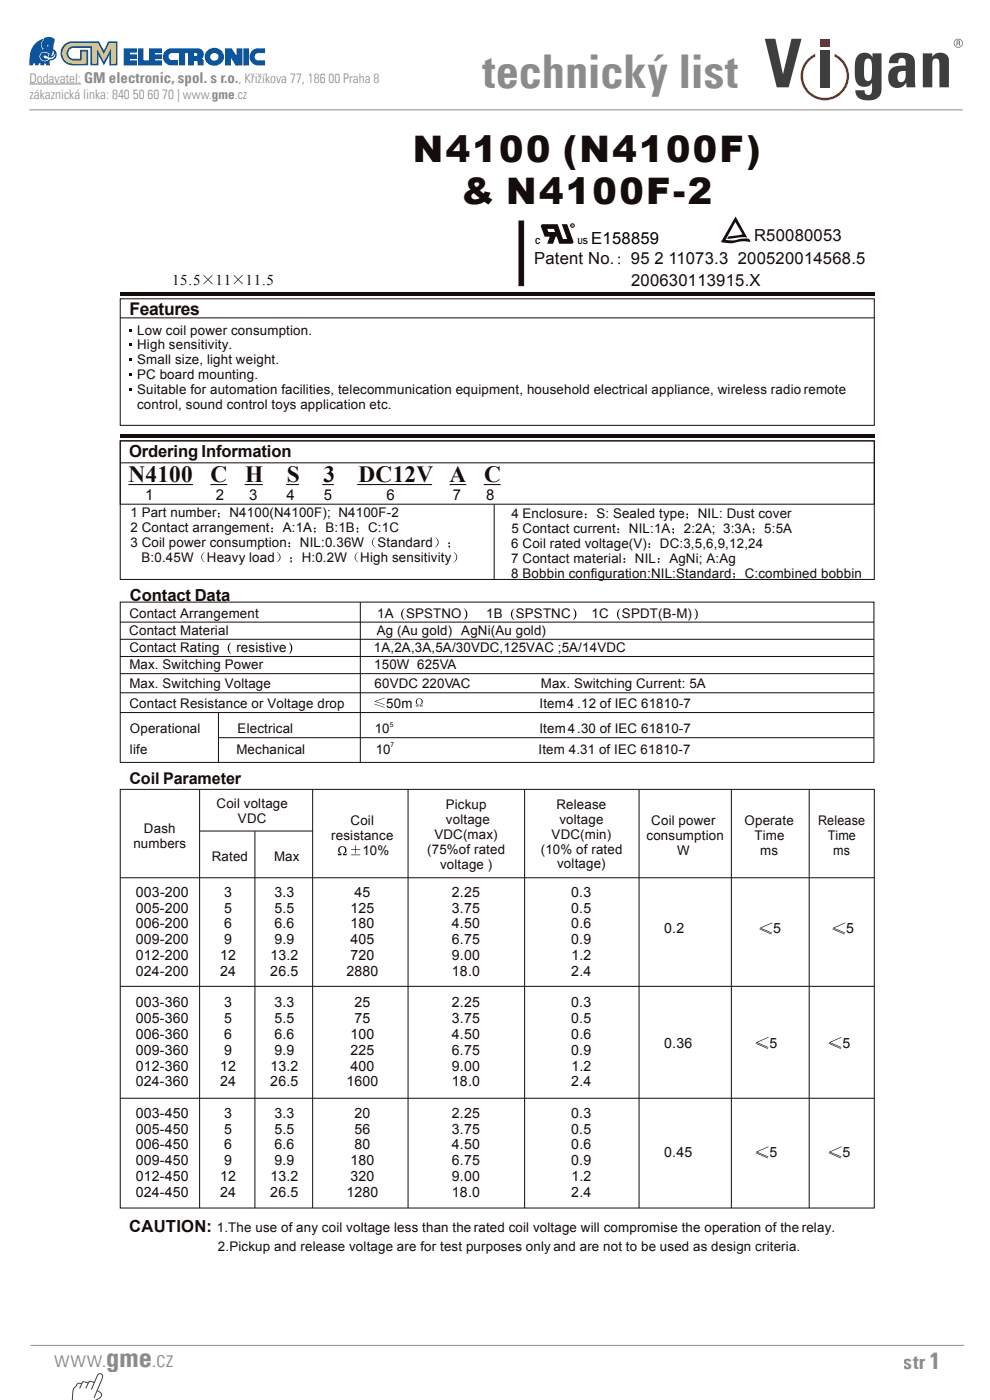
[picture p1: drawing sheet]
<svg xmlns="http://www.w3.org/2000/svg" width="210mm" height="297mm" viewBox="0 0 210 297" stroke-linecap="round" stroke-linejoin="round" font-family="sans-serif">
<!-- layer: Vrstva 1 -->
<path d="M171.1 12.7l1.8-1.3v.6a4.6 4.6 0 0 0-1.5 7 4.6 4.6 0 0 0 7.2 0 4.6 4.6 0 0 0-1.6-7v-.6a5.1 5.1 0 0 1 2.5 7.3 5.1 5.1 0 0 1-7.5 1.6 5.1 5.1 0 0 1-.9-7.6z" fill="#df2328"/>
<path d="M162.2 8.2h2.3l1.6 7.5 1.8-7.5h2.1l-2.7 10.3h-2.5z" fill="#3e3e3f"/>
<path d="M174 8.2h2v1.6h-2z" fill="#df2328"/>
<g fill="#3e3e3f">
<path d="M174 10.6h2v7.9h-2z"/>
<path d="M195.8 11.3h2v.7a1.93 1.93 0 0 1 2-.8 1.93 1.93 0 0 1 1.5 1.5v5.8h-2v-4.9a.8 .8 0 0 0-.3-1.1 .8 .8 0 0 0-1.1 .2l-.1 .9v4.9h-2z"/>
<path d="M182 11.7a1.94 1.94 0 0 1 3.1 .5v-.9h1.9v7.5a2.36 2.36 0 0 1-3 2.5 2.17 2.17 0 0 1-2.6-2.1h2a.8 .8 0 0 0 .7 1 .8 .8 0 0 0 .9-.9v-1.7a2.03 2.03 0 0 1-2.5 .7 2.03 2.03 0 0 1-1.2-2.3v-1.8a3.6 3.6 0 0 1 .7-2.5zM183.6 12.6a7.5 7.5 0 0 0 0 4.4 .76 .76 0 0 0 .9 .1 .76 .76 0 0 0 .4-.8l.1-2.2a1.3 1.3 0 0 0-.8-1.7z"/>
<path d="M189.1 11.8a4 4 0 0 1 4.5 .1l.3 .5 .2 .9 .1 5.2h-1.9l-.1-.9a2.03 2.03 0 0 1-2.4 1 2.03 2.03 0 0 1-1.4-2.2 2.28 2.28 0 0 1 2.7-2.5h1v-.5a.83 .83 0 0 0-.8-1.1 .83 .83 0 0 0-.8 1.1h-1.9l.1-.9zM190.6 15.4a1.54 1.54 0 0 0 .3 2 1.23 1.23 0 0 0 1.2-1.6v-.8a1.96 1.96 0 0 0-1.5 .4z"/>
<path d="M202.3 9.2a.95 .95 0 0 1 1.9 0 .95 .95 0 0 1-1.9 0zM202.4 9.2a.85 .85 0 0 0 1.7 0 .85 .85 0 0 0-1.7 0zM202.9 8.6h.6a.27 .27 0 0 1 .1 .3 .27 .27 0 0 1-.2 .2l.2 .1v.5h-.1v-.4l-.2-.1h-.2v.5h-.2zM203.1 8.7v.4h.1a.19 .19 0 0 0 .3-.2 .19 .19 0 0 0-.2-.2z"/>
</g>
<path d="M6.2 23.3h198" fill="none" stroke="#3e3e3f" stroke-width=".21"/>
<path d="M13.6 9.5a2.57 2.57 0 0 1 1.8-.7h5.6l1 1.9 1-1.9h1.9v5.1h-1.7v-2.2l-1.2 2.1-1.1-2.1v2.2h-1.7v-3.7h-3.6a1.16 1.16 0 0 0-1.1 1.1 1.16 1.16 0 0 0 1.1 1.2h1.4v-1.9h1.7v3.3h-3.2a2.56 2.56 0 0 1-2.4-1.5 2.56 2.56 0 0 1 .5-2.9z" fill-rule="evenodd" fill="#0154a6"/>
<path d="M13.8 9.8l.7-.5 .6-.2h5.7l1.2 2.3 1.2-2.3h1.4v4.4h-1.1v-3.2l-1.5 2.8-1.5-2.8v3.2h-1v-3.7h-3.9a1.5 1.5 0 0 0-1.5 1.5 1.5 1.5 0 0 0 1.5 1.5h1.7v-1.9h1.1v2.6h-1a5.3 5.3 0 0 1-3.3-.4 2.22 2.22 0 0 1-.3-3.3z" fill-rule="evenodd" fill="#feca0a"/>
<g fill="#0154a6">
<path d="M8.7 11.4l.6-.2 1.1 .2-.3 .6-.6-.2-.3 .2 .2 .3 .9 .2a.95 .95 0 0 1-1.3 .2 .95 .95 0 0 1-.3-1.3z" fill-rule="evenodd"/>
<path d="M53.4 10.8l1-.5h1.8v1h-1.4a.77 .77 0 0 0-.8 .7 .77 .77 0 0 0 .8 .8h1.4v1.1h-1.4a1.82 1.82 0 0 1-1.7-1.1 1.82 1.82 0 0 1 .3-2z" fill-rule="evenodd"/>
<path d="M51.6 10.2h1.2v3.7h-1.2z" fill-rule="evenodd"/>
<path d="M47.7 10.2h1.4l1.1 1.6v-1.6h1.2v3.7h-1.4l-1-1.6v1.6h-1.3z" fill-rule="evenodd"/>
<path d="M29.3 10.2h1.1v2.6h1.2v-2.6h2.8v1h-1.5v.3h1.5v1h-1.5v.3h1.5v1.1h-5.1z" fill-rule="evenodd"/>
<path d="M26.2 10.2h2.8v1h-1.4v.3h1.4v1h-1.4v.3h1.4v1.1h-2.8z" fill-rule="evenodd"/>
<path d="M44 10.7l.9-.5 .6-.1v1.1a.82 .82 0 0 0-.9 .9 .82 .82 0 0 0 .9 .8v1.1a1.9 1.9 0 0 1-1.9-1.2 1.9 1.9 0 0 1 .4-2.1zM45.5 10.1a1.91 1.91 0 0 1 2 1.9 1.91 1.91 0 0 1-2 2v-1.1a.82 .82 0 0 0 .8-.8 .82 .82 0 0 0-.8-.9z" fill-rule="evenodd"/>
<path d="M35.1 10.7a1.81 1.81 0 0 0-.4 1.9 1.81 1.81 0 0 0 1.5 1.3h1.6v-1.1h-1.3a.75 .75 0 0 1-.8-.8 .75 .75 0 0 1 .8-.7h1.5v2.6h1.3v-2.6h.6v2.6h1.2v-1h.4v-1h-.4v-.6h.4v-1.1l-5.3 .1zM41.5 10.2v1.1a.32 .32 0 0 1 .4 .3 .32 .32 0 0 1-.4 .3v1l.4 .2v.8h1.3l-.1-1.2a.41 .41 0 0 1-.2-.3 .41 .41 0 0 1 .2-.4 1.34 1.34 0 0 0-.2-1.4 1.34 1.34 0 0 0-1.4-.4z" fill-rule="evenodd"/>
<path d="M7.6 9.2a5.3 5.3 0 0 0-1.4 4.2l.1 .5h.7l.1-.4 .1-.1 .2 .1 .1 .4h.7v-.4l.2-.1 .2 .1v.4h.7l.1-.4 .2-.1 .1 .2 .1 .2 .4 .1v-1.1a1.08 1.08 0 0 1-1.5 0 1.08 1.08 0 0 1-.1-1.5 1.08 1.08 0 0 1 1.5-.2l.1-3.2h-.3a1.25 1.25 0 0 0-.9 1l-.2 .5 .3 .9 .2-.2-.1 .3a1.07 1.07 0 0 1-.5-1.4l.3-.3 .1-.5zM10.2 12.8v1.1h.4v-1.1h.5v-.3h-.1a.68 .68 0 0 0-.8 .3zM10.2 7.9v1.6l.1 .2-.1 .2v1.3l.4 .2-.4 .7 .7 .1 .2-.1v-.3l-.3 .1 .3-.6v-3.3zM11.1 8v3.3l.1-.6a.72 .72 0 0 1-.1 1.1v.3l.4-.3 .2-.5a1.06 1.06 0 0 1-.6 1.2v.3a1.25 1.25 0 0 0 .9-1.1 1.25 1.25 0 0 0-.7-1.3l.1-1.1a.8 .8 0 0 0-.3-1.3z" fill-rule="evenodd"/>
</g>
<path d="M6.2 17.8h11" fill="none" stroke="#3e3e3f" stroke-width=".21"/>
<path d="M.5 284.4h209.6z" fill="#fff"/>
<path d="M6.5 285.4h198M17.4 293.6l-.2-.1a.82 .82 0 0 0-1.1 .6l-.2 .2a1.55 1.55 0 0 0-.5 1.5l-.1 1.3M18.7 293.4l-1-.3-.2 .1-.6 1.4M19.4 294.8l1.1-2.7a.64 .64 0 0 1 .7-.7 .64 .64 0 0 1 .5 .9l-1.7 4.2M20 293.3a1.12 1.12 0 0 0-1.2-.1l-.6 1.3M20.6 295l.7 .4 .2 .4-.2 .6-.9 .7" fill="none" stroke="#3e3e3f" stroke-width=".21"/>
<g fill="#150d0b">
<path d="M83.7 106.6v.2z"/>
<path d="M25.5 62.1h160v.7h-160z"/>
<path d="M43.1 58.4l.1-.1 .9 .9 .9-.9 .1 .1-.9 .9 .9 .9-.1 .1-.9-.9-.9 .9-.1-.1 .9-.9z" fill-rule="evenodd"/>
<path d="M49.5 58.4l.1-.1 .9 .9 .9-.9 .1 .1-.9 .9 .9 .9-.1 .1-.9-.9-.9 .9-.1-.1 .9-.9z" fill-rule="evenodd"/>
<path d="M27.2 102.7h13.7v.2h-13.7zM44.6 102.7h3.6v.2h-3.6zM51.9 102.7h3.8v.2h-3.8zM60.7 102.7h2.7v.2h-2.7zM68.4 102.7h2.4v.2h-2.4zM75.8 102.7h15.9v.2h-15.9zM95.4 102.7h3.5v.2h-3.5zM102.6 102.7h3.6v.2h-3.6z" fill-rule="evenodd"/>
<path d="M46.2 109.6a.2 .2 0 0 1 .4 0 .2 .2 0 0 1-.4 0zM46.2 109a.2 .2 0 0 1 .4 0 .2 .2 0 0 1-.4 0z" fill-rule="evenodd"/>
<path d="M57.5 112.8a.2 .2 0 0 1 .4 0 .2 .2 0 0 1-.4 0zM57.5 112.1a.2 .2 0 0 1 .4 0 .2 .2 0 0 1-.4 0z" fill-rule="evenodd"/>
<path d="M66.6 112.6v.2l.2 .1-.2 .3a.27 .27 0 0 0 .4-.3 .27 .27 0 0 0-.4-.3zM66.6 112.1a.2 .2 0 0 1 .4 0 .2 .2 0 0 1-.4 0z" fill-rule="evenodd"/>
<path d="M75.7 112.6v.2l.2 .1-.2 .3a.27 .27 0 0 0 .3-.3 .27 .27 0 0 0-.3-.3zM75.6 112.1a.2 .2 0 0 1 .4 0 .2 .2 0 0 1-.4 0z" fill-rule="evenodd"/>
<path d="M61.2 115.9a.19 .19 0 0 1 .3 0 .19 .19 0 0 1-.3 0zM61.2 115.3a.2 .2 0 0 1 .4 0 .2 .2 0 0 1-.4 0z" fill-rule="evenodd"/>
<path d="M79.3 114.2l.4-.2a1.27 1.27 0 0 0 0 2.1 1.12 1.12 0 0 1-.4-1.9z" fill-rule="evenodd"/>
<path d="M92.2 113.9a1.16 1.16 0 0 1 .8 1.1 1.16 1.16 0 0 1-.8 1.1 1.28 1.28 0 0 0 0-2.2z" fill-rule="evenodd"/>
<path d="M95.1 115.8v.2h.2l-.2 .3a.27 .27 0 0 0 .4-.2 .27 .27 0 0 0-.4-.3zM95.1 115.3a.2 .2 0 0 1 .4 0 .2 .2 0 0 1-.4 0z" fill-rule="evenodd"/>
<path d="M43.1 117.4l.4-.3a1.27 1.27 0 0 0 0 2.2 1.12 1.12 0 0 1-.4-1.9z" fill-rule="evenodd"/>
<path d="M58.7 117.1a1.16 1.16 0 0 1 .8 1.1 1.16 1.16 0 0 1-.8 1.1 1.28 1.28 0 0 0 0-2.2z" fill-rule="evenodd"/>
<path d="M61.6 118.9v.2l.2 .1-.2 .3a.27 .27 0 0 0 .4-.3 .27 .27 0 0 0-.4-.3zM61.5 118.4a.2 .2 0 0 1 .4 0 .2 .2 0 0 1-.4 0z" fill-rule="evenodd"/>
<path d="M75.6 117.4l.4-.3a1.27 1.27 0 0 0 0 2.2 1.12 1.12 0 0 1-.4-1.9z" fill-rule="evenodd"/>
<path d="M96.2 117.1a1.16 1.16 0 0 1 .8 1.1 1.16 1.16 0 0 1-.8 1.1 1.28 1.28 0 0 0 0-2.2z" fill-rule="evenodd"/>
<path d="M124 109.8a.2 .2 0 0 1 .4 0 .2 .2 0 0 1-.4 0zM124.1 109.1a.2 .2 0 0 1 .3 0 .2 .2 0 0 1-.3 0z" fill-rule="evenodd"/>
<path d="M145.6 109.6v.2l.2 .1-.2 .3a.27 .27 0 0 0 .4-.3 .27 .27 0 0 0-.4-.3zM145.6 109.1a.2 .2 0 0 1 .4 0 .2 .2 0 0 1-.4 0z" fill-rule="evenodd"/>
<path d="M130.9 112.9a.2 .2 0 0 1 .4 0 .2 .2 0 0 1-.4 0zM131 112.3a.2 .2 0 0 1 .3 0 .2 .2 0 0 1-.3 0z" fill-rule="evenodd"/>
<path d="M142.6 112.8v.2l.2 .1-.2 .2a.27 .27 0 0 0 .4-.2 .27 .27 0 0 0-.4-.3zM142.6 112.3a.2 .2 0 0 1 .4 0 .2 .2 0 0 1-.4 0z" fill-rule="evenodd"/>
<path d="M159.7 112.8v.2l.2 .1-.2 .2a.27 .27 0 0 0 .4-.2 .27 .27 0 0 0-.4-.3zM159.7 112.3a.19 .19 0 0 1 .3 0 .19 .19 0 0 1-.3 0z" fill-rule="evenodd"/>
<path d="M137.5 116.1a.2 .2 0 0 1 .4 0 .2 .2 0 0 1-.4 0zM137.5 115.4a.2 .2 0 0 1 .4 0 .2 .2 0 0 1-.4 0z" fill-rule="evenodd"/>
<path d="M132.2 119.2a.2 .2 0 0 1 .4 0 .2 .2 0 0 1-.4 0zM132.2 118.6a.2 .2 0 0 1 .4 0 .2 .2 0 0 1-.4 0z" fill-rule="evenodd"/>
<path d="M139.5 119.2a.2 .2 0 0 1 .4 0 .2 .2 0 0 1-.4 0zM139.5 118.6a.2 .2 0 0 1 .4 0 .2 .2 0 0 1-.4 0z" fill-rule="evenodd"/>
<path d="M155.6 122.3l-.1 .1 .2 .1-.1 .3a.27 .27 0 0 0 .3-.3 .27 .27 0 0 0-.3-.2zM155.5 121.7a.2 .2 0 0 1 .4 0 .2 .2 0 0 1-.4 0z" fill-rule="evenodd"/>
<path d="M71.9 179.8a.88 .88 0 0 1 1.5 0 .88 .88 0 0 1-.5 1.4h.5l.1-.2v.4h-.7v-.4a.68 .68 0 0 0 .4-.9 .68 .68 0 0 0-.9-.3 .79 .79 0 0 0 .1 1.2v.4h-.7v-.4l.2 .2h.4a.86 .86 0 0 1-.4-1.4z" fill-rule="evenodd"/>
<path d="M74.5 181.3v.1h1.9v-.1zM74.5 180.2v.1h.9v.8h.1v-.8h.9v-.1h-.9v-.9h-.1v.9z" fill-rule="evenodd"/>
<path d="M85.4 129.4l.5-.4a1.76 1.76 0 0 0 0 2.6 1.43 1.43 0 0 1-.5-2.2z" fill-rule="evenodd"/>
<path d="M98.4 129a1.41 1.41 0 0 1 .7 1.3 1.41 1.41 0 0 1-.7 1.3 1.81 1.81 0 0 0 0-2.6z" fill-rule="evenodd"/>
<path d="M108.7 129.4l.5-.4a1.75 1.75 0 0 0-.1 2.6 1.43 1.43 0 0 1-.4-2.2z" fill-rule="evenodd"/>
<path d="M121.5 129a1.41 1.41 0 0 1 .8 1.3 1.41 1.41 0 0 1-.8 1.3 1.81 1.81 0 0 0 0-2.6z" fill-rule="evenodd"/>
<path d="M131.2 129.4l.5-.4a1.75 1.75 0 0 0-.1 2.6 1.43 1.43 0 0 1-.4-2.2z" fill-rule="evenodd"/>
<path d="M147.2 129a1.41 1.41 0 0 1 .8 1.3 1.41 1.41 0 0 1-.8 1.3 1.81 1.81 0 0 0 0-2.6z" fill-rule="evenodd"/>
<path d="M48.7 136.6l.4-.3a1.76 1.76 0 0 0 0 2.5 1.43 1.43 0 0 1-.4-2.2z" fill-rule="evenodd"/>
<path d="M61.2 136.3a1.41 1.41 0 0 1 .8 1.2 1.41 1.41 0 0 1-.8 1.3 1.81 1.81 0 0 0 0-2.5z" fill-rule="evenodd"/>
<path d="M161.2 196.8l2.6-1.1v.1l-2.3 1.1 2.3 1v.1zM161.1 197l2.6 1.1v.2l-2.6-1.2z" fill-rule="evenodd"/>
<path d="M176.7 196.8l2.6-1.1v.1l-2.3 1.1 2.2 1v.1zM176.6 197l2.6 1.1v.2l-2.6-1.2z" fill-rule="evenodd"/>
<path d="M160.4 221.1l2.6-1.1v.1l-2.3 1 2.3 1v.2zM160.3 221.3l2.6 1.1v.1l-2.6-1.1z" fill-rule="evenodd"/>
<path d="M175.9 221.1l2.6-1.1v.1l-2.3 1 2.3 1v.2zM175.8 221.3l2.6 1.1v.1l-2.6-1.1z" fill-rule="evenodd"/>
<path d="M160.4 244.3l2.6-1.1v.1l-2.3 1.1 2.3 1v.1zM160.3 244.5l2.6 1.1v.2l-2.6-1.2z" fill-rule="evenodd"/>
<path d="M175.9 244.3l2.6-1.1v.1l-2.3 1.1 2.3 1v.1zM175.8 244.5l2.6 1.1v.2l-2.6-1.2z" fill-rule="evenodd"/>
<path d="M131.1 54.6a.2 .2 0 0 1 .4 0 .2 .2 0 0 1-.4 0zM131.1 55.9a.2 .2 0 0 1 .4 0 .2 .2 0 0 1-.4 0z" fill-rule="evenodd"/>
</g>
<path d="M25.5 67.4h160M25.5 63.4h160v26.8h-160z" fill="none" stroke="#150d0b" stroke-width=".21"/>
<g fill="#150d0b">
<path d="M27.5 69.8h.5v.5h-.5z"/>
<path d="M27.5 72.9h.5v.5h-.5z"/>
<path d="M27.5 79.2h.5v.5h-.5z"/>
<path d="M27.5 82.3h.5v.5h-.5z"/>
<path d="M27.5 76.1h.5v.4h-.5z"/>
</g>
<path d="M110.1 46.9h1v13.7h-1z" fill-rule="evenodd" fill="#150d0b" stroke="#150d0b" stroke-width=".21"/>
<path d="M25.5 92.2h160v.8h-160z" fill="#150d0b"/>
<g fill="none" stroke="#150d0b" stroke-width=".21">
<path d="M25.5 98.2h160M25.5 93.5h160v29.4h-160zM25.5 93.5h160v13.5h-160zM104.8 107v15.9M25.5 132h159.9M25.5 135.6h159.9M25.5 139.3h159.9M25.5 127.7h159.9v34h-159.9zM76.4 127.7v34M25.5 142.9h159.9M25.5 147h159.9M25.5 151.2h159.9"/>
<path d="M46.3 156.5h139.1M46.3 151.2v10.5M25.5 167.5h160v88.8h-160zM42.3 176.3h24M42.3 167.5v88.8M54.1 176.4v79.9M66.3 167.5v88.8M86.6 167.5v88.8M111.3 167.5v88.8M135.6 167.5v88.8M155.1 167.5v88.8M171.6 167.5v88.8"/>
<path d="M25.5 186.2h160M25.5 209.2h160M25.5 233h160"/>
<circle cx="121.4" cy="47.9" r=".38"/>
</g>
<g fill="#150d0b">
<path d="M114.9 47.6l-.1 .5 .7 2.1h1.1l-.5 1.5h1.2l.6-1.5h.2l.5 1.5h2.6l.4-.1v-.5l-1.3-3.5h-1.1l1.1 3.1h-.9l-1.1-3.1zM116.1 48.6h1.4l.2 .6h-1.4z" fill-rule="evenodd"/>
<path d="M79.5 149.3l2.1 .8zM79.4 148.8l2.2 .8-1.9-.8 1.9-.7v-.1z" fill-rule="evenodd"/>
<path d="M88.5 148.3a.72 .72 0 0 1 1.1 .2 .72 .72 0 0 1-.5 1v.2h.4l.1-.2v.3h-.6v-.3a.64 .64 0 0 0 .4-.8 .64 .64 0 0 0-.6-.5 .72 .72 0 0 0 0 1.3v.3h-.6v-.3l.1 .2h.4v-.2a.7 .7 0 0 1-.5-.5 .7 .7 0 0 1 .3-.7z" fill-rule="evenodd"/>
<path d="M156 45.9l2.5 4.5-1.3-.1-3 .4 .3-.5 3-.5-1.5-2.6-2.1 3.8 1.5 .1 1.9-.4h1.6l.3 .7a7.2 7.2 0 0 0-3.8 .3l-2.5-.2z" fill-rule="evenodd"/>
</g>
<text font-size="9.9" fill="#3e3e3f" x="102.4" y="18.7">technický list</text>
<g font-size="7.8" fill="#150d0b">
<text x="87.6" y="34.5">N4100 (N4100F)</text>
<text x="97.9" y="43.2">&amp; N4100F-2</text>
</g>
<text font-size="5.6" fill="#3e3e3f" x="22.5" y="290">gme</text>
<g font-size="4.9" fill="#150d0b">
<text x="27.2" y="102.2">N4100</text>
<text x="44.7" y="102.2">C</text>
<text x="52" y="102.2">H</text>
<text x="60.8" y="102.2">S</text>
<text x="68.6" y="102.2">3</text>
<text x="76.1" y="102.2">DC12V A</text>
<text x="102.7" y="102.2">C</text>
</g>
<g font-size="4.9" fill="#3e3e3f">
<text x="11.5" y="290">www.</text>
<text x="32.2" y="290">.cz</text>
<text x="197.3" y="290.4">1</text>
</g>
<text font-size="4.2" fill="#3e3e3f" x="191.7" y="290.4">str</text>
<text font-size="3.7" fill="#150d0b" x="27.5" y="66.8">Features</text>
<text font-size="3.5" x="125.4" y="51.8">E158859</text>
<g font-size="3.5" fill="#150d0b">
<text x="160" y="51.1">R50080053</text>
<text x="113.3" y="55.9">Patent No.</text>
<text x="133.8" y="55.9">95</text>
<text x="138.8" y="55.9">2</text>
<text x="141.8" y="55.9">11073.3</text>
<text x="156.5" y="55.9">200520014568.5</text>
<text x="133.9" y="60.6">200630113915.X</text>
<text x="27.4" y="97">Ordering Information</text>
<text x="27.6" y="127.4">Contact Data</text>
<text x="27.4" y="261.3">CAUTION:</text>
</g>
<text font-size="3.4" fill="#150d0b" x="27.5" y="166.3">Coil Parameter</text>
<g font-size="3.2" fill="#150d0b">
<text x="36.5" y="60.5">15.5</text>
<text x="45.7" y="60.5">11</text>
<text x="52.1" y="60.5">11.5</text>
<text x="30.8" y="106.2">1</text>
<text x="45.8" y="106.2">2</text>
<text x="52.8" y="106.2">3</text>
<text x="60.8" y="106.2">4</text>
<text x="68.7" y="106.2">5</text>
<text x="82" y="106.2">6</text>
<text x="96.1" y="106.2">7</text>
<text x="103.1" y="106.2">8</text>
</g>
<g font-size="3" fill="#150d0b">
<text x="28.8" y="190.3">003-200</text>
<text x="47.6" y="190.3">3</text>
<text x="58.2" y="190.3">3.3</text>
<text x="75.2" y="190.3">45</text>
<text x="95.8" y="190.3">2.25</text>
<text x="121.2" y="190.3">0.3</text>
<text x="28.8" y="193.6">005-200</text>
<text x="28.8" y="197">006-200</text>
<text x="47.6" y="193.6">5</text>
<text x="47.6" y="197">6</text>
<text x="58.2" y="193.6">5.5</text>
<text x="58.2" y="197">6.6</text>
<text x="74.3" y="193.6">125</text>
<text x="74.3" y="197">180</text>
<text x="95.8" y="193.6">3.75</text>
<text x="95.9" y="197">4.50</text>
<text x="121.2" y="193.6">0.5</text>
<text x="121.2" y="197">0.6</text>
<text x="140.9" y="198">0.2</text>
<text x="164" y="198">5</text>
<text x="179.5" y="198">5</text>
<text x="28.8" y="200.3">009-200</text>
<text x="28.8" y="203.7">012-200</text>
<text x="46.7" y="203.7">12</text>
<text x="47.6" y="200.3">9</text>
<text x="57.4" y="203.7">13.2</text>
<text x="58.2" y="200.3">9.9</text>
<text x="74.3" y="200.3">405</text>
<text x="74.3" y="203.7">720</text>
<text x="95.8" y="200.3">6.75</text>
<text x="95.9" y="203.7">9.00</text>
<text x="121.2" y="200.3">0.9</text>
<text x="121.2" y="203.7">1.2</text>
<text x="28.8" y="207">024-200</text>
<text x="46.7" y="207">24</text>
<text x="57.3" y="207">26.5</text>
<text x="73.5" y="207">2880</text>
<text x="95.9" y="207">18.0</text>
<text x="121.2" y="207">2.4</text>
<text x="28.8" y="213.7">003-360</text>
<text x="47.6" y="213.7">3</text>
<text x="58.2" y="213.7">3.3</text>
<text x="75.2" y="213.7">25</text>
<text x="95.8" y="213.7">2.25</text>
<text x="121.2" y="213.7">0.3</text>
<text x="28.8" y="217">005-360</text>
<text x="28.8" y="220.4">006-360</text>
<text x="47.6" y="217">5</text>
<text x="47.6" y="220.4">6</text>
<text x="58.2" y="217">5.5</text>
<text x="58.2" y="220.4">6.6</text>
<text x="74.3" y="220.4">100</text>
<text x="75.2" y="217">75</text>
<text x="95.8" y="217">3.75</text>
<text x="95.9" y="220.4">4.50</text>
<text x="121.2" y="217">0.5</text>
<text x="121.2" y="220.4">0.6</text>
<text x="28.8" y="223.7">009-360</text>
<text x="28.8" y="227.1">012-360</text>
<text x="46.7" y="227.1">12</text>
<text x="47.6" y="223.7">9</text>
<text x="57.4" y="227.1">13.2</text>
<text x="58.2" y="223.7">9.9</text>
<text x="74.3" y="223.7">225</text>
<text x="74.3" y="227.1">400</text>
<text x="95.9" y="223.8">6.75</text>
<text x="95.9" y="227.1">9.00</text>
<text x="121.2" y="223.8">0.9</text>
<text x="121.2" y="227.1">1.2</text>
<text x="140.9" y="222.2">0.36</text>
<text x="163.2" y="222.2">5</text>
<text x="178.7" y="222.2">5</text>
<text x="28.8" y="230.5">024-360</text>
<text x="46.7" y="230.5">24</text>
<text x="57.3" y="230.5">26.5</text>
<text x="73.5" y="230.5">1600</text>
<text x="95.9" y="230.5">18.0</text>
<text x="121.2" y="230.5">2.4</text>
<text x="28.8" y="237.2">003-450</text>
<text x="47.6" y="237.2">3</text>
<text x="58.2" y="237.2">3.3</text>
<text x="75.2" y="237.2">20</text>
<text x="95.9" y="237.2">2.25</text>
<text x="121.2" y="237.2">0.3</text>
<text x="28.8" y="240.5">005-450</text>
<text x="28.8" y="243.8">006-450</text>
<text x="47.6" y="240.5">5</text>
<text x="47.6" y="243.8">6</text>
<text x="58.2" y="240.5">5.5</text>
<text x="58.2" y="243.8">6.6</text>
<text x="75.2" y="240.5">56</text>
<text x="75.2" y="243.8">80</text>
<text x="95.9" y="240.5">3.75</text>
<text x="95.9" y="243.8">4.50</text>
<text x="121.2" y="240.5">0.5</text>
<text x="121.2" y="243.8">0.6</text>
<text x="140.9" y="245.5">0.45</text>
<text x="163.2" y="245.5">5</text>
<text x="178.7" y="245.5">5</text>
<text x="28.8" y="247.2">009-450</text>
<text x="28.8" y="250.5">012-450</text>
<text x="46.7" y="250.5">12</text>
<text x="47.6" y="247.2">9</text>
<text x="57.4" y="250.5">13.2</text>
<text x="58.2" y="247.2">9.9</text>
<text x="74.3" y="247.2">180</text>
<text x="74.3" y="250.5">320</text>
<text x="95.9" y="247.2">6.75</text>
<text x="95.9" y="250.5">9.00</text>
<text x="121.2" y="247.2">0.9</text>
<text x="121.2" y="250.5">1.2</text>
<text x="28.8" y="253.9">024-450</text>
<text x="46.7" y="253.9">24</text>
<text x="57.3" y="253.9">26.5</text>
<text x="73.5" y="253.9">1280</text>
<text x="95.9" y="253.9">18.0</text>
<text x="121.2" y="253.9">2.4</text>
</g>
<g font-size="2.8" fill="#3e3e3f">
<text x="6.2" y="17.6">Dodavatel: GM electronic, spol. s r.o., Křižíkova 77, 186 00 Praha 8</text>
<text x="6.2" y="21">zákaznická linka: 840 50 60 70 | www.gme.cz</text>
</g>
<g font-size="2.8" fill="#150d0b">
<text x="29.1" y="71">Low coil power consumption.</text>
<text x="29.1" y="77.3">Small size, light weight.</text>
<text x="29.1" y="74.1">High sensitivity.</text>
<text x="29.1" y="83.6">Suitable for automation facilities, telecommunication equipment, household electrical appliance, wireless radio remote</text>
<text x="29.1" y="80.4">PC board mounting.</text>
<text x="29.1" y="86.8">control, sound control toys application etc.</text>
<text x="27.7" y="109.7">1 Part number</text>
<text x="27.7" y="112.9">2 Contact arrangement</text>
<text x="48.7" y="109.7">N4100(N4100F); N4100F-2</text>
<text x="60" y="112.9">A:1A</text>
<text x="69" y="112.9">B:1B</text>
<text x="78.1" y="112.9">C:1C</text>
<text x="108.5" y="109.9">4 Enclosure</text>
<text x="108.5" y="113.1">5 Contact current</text>
<text x="126.5" y="109.9">S: Sealed type</text>
<text x="133.4" y="113.1">NIL:1A</text>
<text x="145.1" y="113.1">2:2A; 3:3A</text>
<text x="148" y="109.9">NIL: Dust cover</text>
<text x="162.1" y="113.1">5:5A</text>
<text x="27.7" y="116.1">3 Coil power consumption</text>
<text x="30" y="119.2">B:0.45W</text>
<text x="43.9" y="119.2">Heavy load</text>
<text x="63.6" y="116.1">NIL:0.36W</text>
<text x="64" y="119.2">H:0.2W</text>
<text x="76.4" y="119.2">High sensitivity</text>
<text x="80.1" y="116.1">Standard</text>
<text x="108.5" y="119.4">7 Contact material</text>
<text x="108.5" y="116.2">6 Coil rated voltage(V)</text>
<text x="134.7" y="119.4">NIL</text>
<text x="140" y="116.2">DC:3,5,6,9,12,24</text>
<text x="142" y="119.4">AgNi; A:Ag</text>
<text x="108.5" y="122.5">8 Bobbin configuration:NIL:Standard</text>
<text x="158" y="122.5">C:combined bobbin</text>
<text x="27.4" y="131.1">Contact Arrangement</text>
<text x="80" y="131.1">1A</text>
<text x="86.1" y="131.1">SPSTNO</text>
<text x="103.1" y="131.1">1B</text>
<text x="109.4" y="131.1">SPSTNC</text>
<text x="125.5" y="131.1">1C</text>
<text x="131.9" y="131.1">SPDT(B-M)</text>
<text x="27.4" y="134.8">Contact Material</text>
<text x="79.9" y="134.8">Ag (Au gold) AgNi(Au gold)</text>
<text x="27.4" y="142">Max. Switching Power</text>
<text x="27.4" y="138.3">Contact Rating</text>
<text x="50.1" y="138.3">resistive</text>
<text x="79.3" y="138.3">1A,2A,3A,5A/30VDC,125VAC ;5A/14VDC</text>
<text x="79.4" y="142">150W 625VA</text>
<text x="27.4" y="146">Max. Switching Voltage</text>
<text x="79.5" y="146">60VDC 220VAC</text>
<text x="114.7" y="146">Max. Switching Current: 5A</text>
<text x="27.5" y="150.1">Contact Resistance or Voltage drop</text>
<text x="27.6" y="155.6">Operational</text>
<text x="50.4" y="155.6">Electrical</text>
<text x="79.5" y="155.6">10</text>
<text x="81.9" y="150.1">50m</text>
<text x="114.4" y="155.6">Item4.30 of IEC 61810-7</text>
<text x="114.4" y="150.1">Item4 .12 of IEC 61810-7</text>
<text x="27.6" y="159.9">life</text>
<text x="50.1" y="159.9">Mechanical</text>
<text x="79.7" y="159.9">10</text>
<text x="114.2" y="159.9">Item 4.31 of IEC 61810-7</text>
<text x="45.9" y="171.5">Coil voltage</text>
<text x="94.5" y="171.6">Pickup</text>
<text x="118.1" y="171.6">Release</text>
<text x="28.3" y="179.8">numbers</text>
<text x="30.5" y="176.6">Dash</text>
<text x="50.5" y="174.7">VDC</text>
<text x="70.3" y="178.2">resistance</text>
<text x="74.4" y="175.1">Coil</text>
<text x="92.2" y="177.9">VDC(max)</text>
<text x="94.6" y="174.8">voltage</text>
<text x="117" y="177.9">VDC(min)</text>
<text x="118.7" y="174.8">voltage</text>
<text x="137.2" y="178.3">consumption</text>
<text x="138.2" y="175.1">Coil power</text>
<text x="157.9" y="175.1">Operate</text>
<text x="160" y="178.2">Time</text>
<text x="173.5" y="175.1">Release</text>
<text x="175.6" y="178.2">Time</text>
<text x="44.9" y="182.6">Rated</text>
<text x="58.1" y="182.6">Max</text>
<text x="76.9" y="181.4">10%</text>
<text x="90.6" y="181.1">(75%of rated</text>
<text x="93.3" y="184.2">voltage )</text>
<text x="114.7" y="181.1">(10% of rated</text>
<text x="118.2" y="184.2">voltage)</text>
<text x="143.6" y="181.4">W</text>
<text x="161.3" y="181.4">ms</text>
<text x="176.7" y="181.4">ms</text>
<text x="46" y="261.3">1.The use of any coil voltage less than the rated coil voltage will compromise the operation of the relay.</text>
<text x="46.2" y="265.3">2.Pickup and release voltage are for test purposes only and are not to be used as design criteria.</text>
</g>
<g font-size="1.9" fill="#150d0b">
<text x="113.5" y="51.7">C</text>
<text x="122.5" y="51.7">US</text>
</g>
<g font-size="1.4" fill="#150d0b">
<text x="82.7" y="154.2">5</text>
<text x="82.9" y="158.4">7</text>
</g>
<text font-size=".7" fill="#150d0b" x="121.2" y="48.1">R</text>
</svg>
